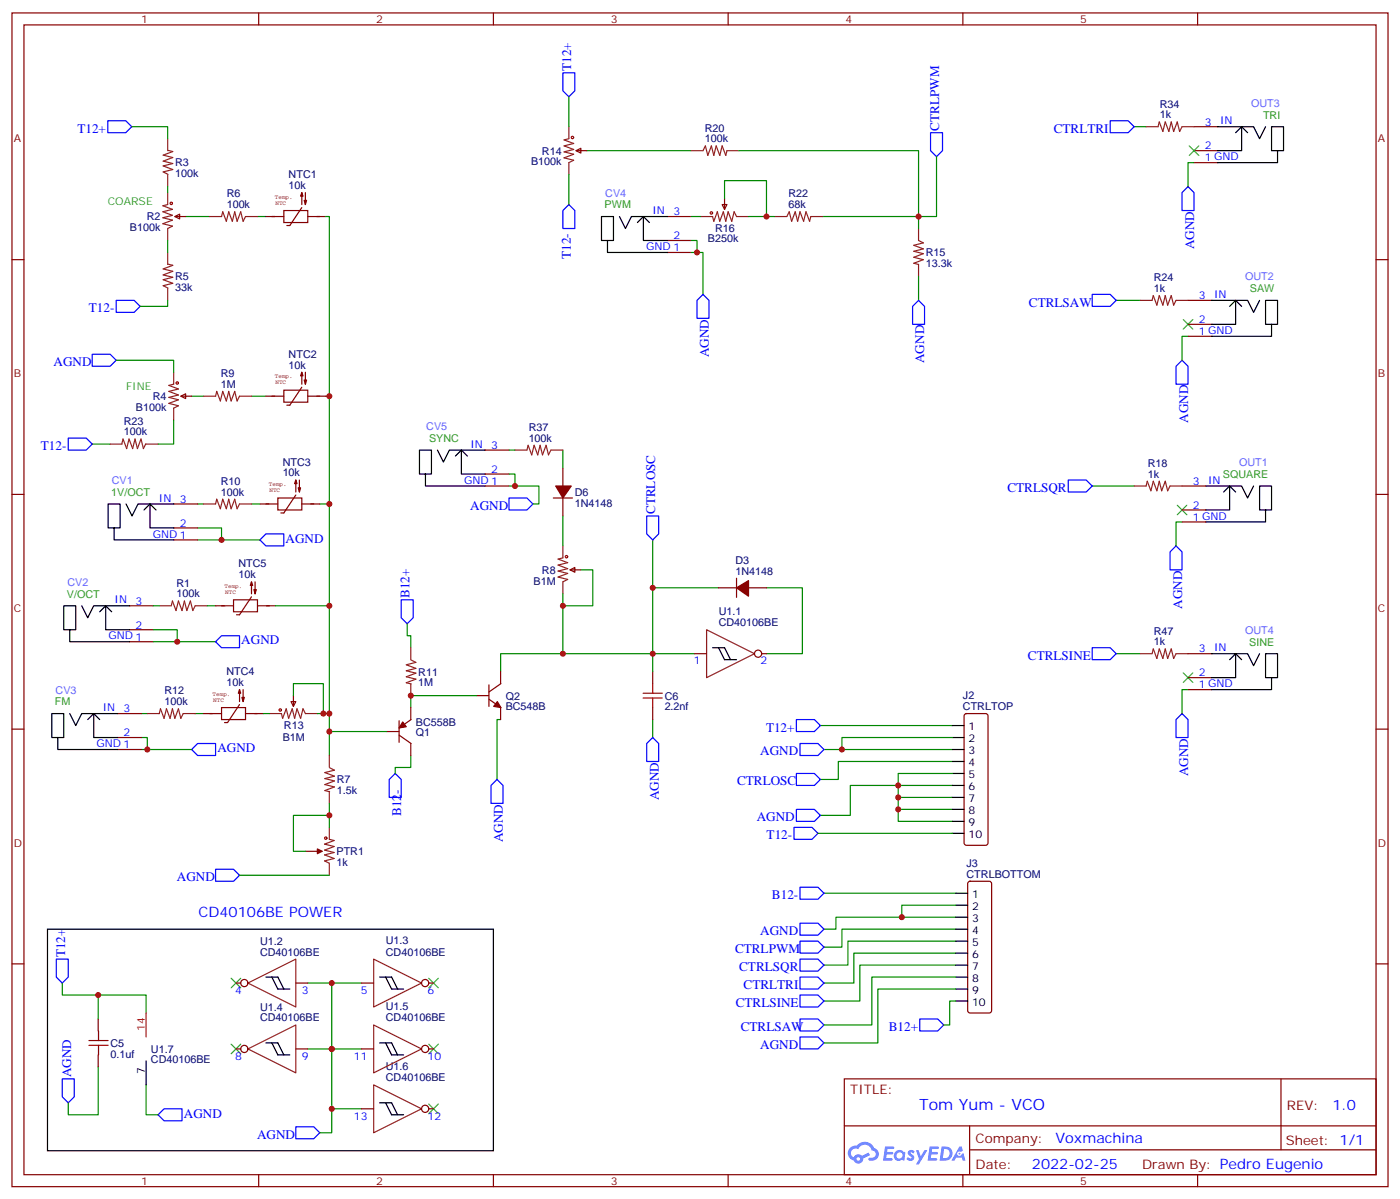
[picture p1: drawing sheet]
<svg xmlns="http://www.w3.org/2000/svg" width="412mm" height="353mm" viewBox="0 0 412 353" stroke-linecap="round" stroke-linejoin="round" font-family="sans-serif">
<g fill="none" stroke="#870000" stroke-width=".35">
<path d="M3.5 3.8h405.4v345.7h-405.4zM7.1 7.3h398.2v338.7h-398.2zM76.2 3.8v3.5M145.3 3.8v3.5M214.5 3.8v3.5M283.6 3.8v3.5M352.8 3.8v3.5M3.5 76.5h3.6M405.3 76.5h3.6M3.5 145.6h3.6M405.3 145.6h3.6M3.5 214.8h3.6"/>
<path d="M405.3 214.8h3.6M3.5 283.9h3.6M405.3 283.9h3.6M248.7 317.8h156.6v28.2h-156.6zM377.3 317.8v20.9M248.7 331.6h156.5M285.6 338.7h119.6M285.6 331.6v14.1M76.2 346v3.5M145.3 346v3.5M214.5 346v3.5M283.6 346v3.5"/>
<path d="M352.8 346v3.5"/>
</g>
<g fill="#5487ff">
<path d="M267.7 339a1.22 1.22 0 0 1 1.7 .2l-.4 .6a.47 .47 0 0 0-.3-.4 .47 .47 0 0 0-.5 .2l.1 .2a1.14 1.14 0 0 1 .8 1.8 1.14 1.14 0 0 1-1.9 0l-.2-.2 .5-.6 .7 .4a.29 .29 0 0 0 .3-.2 .29 .29 0 0 0-.2-.3 1.04 1.04 0 0 1-.6-1.7z"/>
<path d="M260.7 337.7h2.4l.3 .2-.2 .5h-1.8l-.1 .9h1.5l.3 .4-.3 .3h-1.6l-.2 1.1 1.7 .1 .2 .3-.2 .3-2.6 .1z"/>
<path d="M273.8 337.7h2.4l.3 .2-.1 .5h-1.8l-.2 .9h1.6l.3 .4-.4 .3h-1.6l-.1 1.1 1.7 .1 .2 .3-.2 .3-2.6 .1z"/>
<path d="M282.6 337.7h.7l.3 1.3-.6 .3a.69 .69 0 0 0-1 .3 .69 .69 0 0 0 .4 .9 .69 .69 0 0 0 .9-.6l.5-.2 .6 2.2h-.8l-.2-.9h-1.8l-.5 .9h-.8z"/>
<path d="M269.8 338.8h.8l.6 1.8 1.1-1.8h.9l-2.6 4.2h-.8l.9-1.6z"/>
<path d="M277.4 337.7l-.6 4.2h1.3a2.11 2.11 0 0 0 2.5-2.2 2.11 2.11 0 0 0-2.5-2zM278.1 338.4a1.39 1.39 0 0 1 1.7 1.5 1.39 1.39 0 0 1-1.8 1.2h-.3z"/>
<path d="M263.7 339.3a1.54 1.54 0 0 0-.1 2.2 1.54 1.54 0 0 0 2.2 .1l.6 .3 .3-2.3-.2-.3h-.4a1.49 1.49 0 0 0-2.4 0zM264 340.3a.94 .94 0 0 1 1.8 0 .94 .94 0 0 1-1.8 0z"/>
<path d="M250.4 338.1a2.18 2.18 0 0 0 1.1 3.7 1.44 1.44 0 0 0 1.6 .9 1.44 1.44 0 0 0 1.2-1.5l2-1-.5-.7-1.9 1a1.47 1.47 0 0 0-2.4 .4 1.39 1.39 0 0 1-.7-1.9 1.39 1.39 0 0 1 2-.5 2.12 2.12 0 0 1 2.2-1.3 2.12 2.12 0 0 1 1.9 1.7 1.14 1.14 0 0 1 1.1 1.4 1.14 1.14 0 0 1-1.7 .7 .43 .43 0 0 0-.5 .4 .43 .43 0 0 0 .4 .5 1.98 1.98 0 0 0 2.5-1.3 1.98 1.98 0 0 0-1.2-2.5 3.1 3.1 0 0 0-5.3-.7l-.9 .1zM252.3 341.4a.55 .55 0 0 1 1.1 0 .55 .55 0 0 1-1.1 0z"/>
<circle cx="282.6" cy="339.8" r=".26"/>
</g>
<g fill="none" stroke="#8c2424" stroke-width=".35">
<path d="M167.6 37.3v3.6l-1.4 .3 2.8 1.1-2.8 .7 2.8 1-2.8 .7 2.8 .7-2.8 1.1 2.8 .7-1.4 .7v3.5M337.6 37.3h3.5l.4-1.4 1 2.8 .7-2.8 1.1 2.8 .7-2.8 .7 2.8 1.1-2.8 .7 2.8 .7-1.4h3.5M49.4 40.9v3.5M49.4 51.4v3.6M49.4 56.7v3.6l-1.4 .3 2.8 1.1-2.8 .7 2.8 1-2.8 .7 2.8 .7-2.8 1.1 2.8 .7-1.4 .7v3.5M49.5 44.3l1.4 .3-2.8 1.1 2.8 .7-2.8 1.1 2.8 .7-2.8 .7 2.8 1-2.8 .7 1.4 .7M203.6 44.4h3.5l.7-1.4 .7 2.8 1.1-2.8 .7 2.8 .7-2.8 1 2.8 .7-2.8 1.1 2.8 .3-1.4h3.6M49.4 74.4v3.5M49.5 77.8l1.4 .4-2.8 1 2.8 .7-2.8 1.1 2.8 .7-2.8 .7 2.8 1-2.8 .8 1.4 .7M61.7 63.8h3.6l.3-1.4 1.1 2.8 .7-2.8 1 2.8 .7-2.8 .7 2.8 1.1-2.8 .7 2.8 .7-1.4h3.5M206.4 63.8h3.5l.4 1.4 1-2.8 .7 2.8 1.1-2.8 .7 2.8 .7-2.8 1 2.8 .8-2.8 .7 1.4h3.5M228.2 63.8h3.6l.7-1.4 .7 2.8 1-2.8 .8 2.8 .7-2.8 1 2.8 .7-2.8 1.1 2.8 .3-1.4h3.6"/>
<path d="M270.6 67.3v3.5l1.4 .7-2.8 .8 2.8 1-2.8 .7 2.8 .7-2.8 1.1 2.8 .7-2.8 1 1.4 .4v3.5M49.4 84.9v3.6M335.8 88.5h3.6l.3-1.4 1.1 2.8 .7-2.8 1 2.8 .7-2.8 .8 2.8 1-2.8 .7 2.8 .7-1.4h3.6M51.2 109.6v3.6l-1.5 .3 2.9 1.1-2.9 .7 2.9 1-2.9 .8 2.9 .7-2.9 1 2.9 .7-1.4 .7v3.6M60 116.7h3.5l.3-1.4 1.1 2.8 .7-2.8 1.1 2.8 .7-2.8 .7 2.8 1-2.8 .7 2.8 .8-1.4h3.5M32.5 130.8h3.5M35.9 130.7l.3-1.4 1.1 2.8 .7-2.8 1.1 2.8 .7-2.8 .7 2.8 1-2.8 .7 2.8 .7-1.4M43 130.8h3.6M151.7 132.6h3.5l.4-1.4 1 2.8 .7-2.8 1.1 2.8 .7-2.8 .7 2.8 1.1-2.8 .7 2.8 .7-1.4h3.5M60 148.4h3.5l.3-1.4 1.1 2.9 .7-2.9 1.1 2.9 .7-2.9 .7 2.9 1-2.9 .7 2.9 .8-1.5h3.5M334.1 143.2h3.5l.4-1.5 1 2.9 .7-2.9 1.1 2.9 .7-2.9 .7 2.9 1-2.9 .8 2.9 .7-1.4h3.5M46.9 178.4h3.5l.4-1.4 1.1 2.8 .7-2.8 1 2.8 .7-2.8 .7 2.8 1.1-2.8 .7 2.8 .7-1.4h3.5"/>
<path d="M165.8 160.8v3.5l-1.4 .4 2.8 1-2.8 .7 2.8 1.1-2.8 .7 2.8 .7-2.8 1.1 2.8 .7-1.4 .7v3.5M121 190.8v3.5M121.1 194.4l1.4 .7-2.8 .7 2.8 1.1-2.8 .7 2.8 .7-2.8 1 2.8 .7-2.8 1.1 1.4 .4M208.1 185.5l14.1 7-14.1 7.1zM335.8 192.5h3.6l.3-1.4 1.1 2.9 .7-2.9 1 2.9 .7-2.9 .8 2.9 1-2.9 .7 2.9 .7-1.5h3.6M43.4 210.2h3.5l.4-1.4 1 2.8 .7-2.8 1.1 2.8 .7-2.8 .7 2.8 1.1-2.8 .7 2.8 .7-1.4h3.5M79.4 210.2h3.5l.4 1.4 1-2.8 .7 2.8 1.1-2.8 .7 2.8 .7-2.8 1 2.8 .8-2.8 .7 1.4h3.5M121 201.4v3.5M97 222.5v3.6M97 233.1v3.5M97.1 226.2l1.4 .7-2.8 .7 2.8 1-2.8 .7 2.8 .7-2.8 1.1 2.8 .7-2.8 1.1 1.4 .3M93.5 250.8h1.4"/>
<path d="M97 243.7v3.5l1.4 .4-2.8 1 2.8 .7-2.8 1.1 2.8 .7-2.8 .7 2.8 1.1-2.8 .7 1.4 .7v3.5M73 289.6l14.1-7.1v14.1zM110.1 282.5l14.1 7.1-14.1 7zM73 309l14.1-7.1v14.1zM110.1 319.5l14.1 7.1-14.1 7.1zM110.1 301.9l14.1 7.1-14.1 7z"/>
</g>
<g fill="none" stroke="#008700" stroke-width=".35">
<path d="M38.8 37.3h10.6v3.6M167.6 28.5v8.8M334.1 37.3h3.5M49.4 55v1.7M167.6 51.4v8.9M172.9 44.4h30.7M213.4 58.5v-5.3h12.4v10.6h-5.3M217.7 44.4h52.9v19.4h-28.2M275.9 46.1v17.7h-5.3v3.5M351.7 47.9h-1.7v7.1M49.4 70.8v3.6M54.7 63.8h7"/>
<path d="M75.8 63.8h2.5M96 63.8h1v158.7M203.6 70.8h1.7v3.6h-1.7M203.6 63.8h2.8M205.3 74.4h1.8v12.3M225.8 63.8h2.4M49.4 88.5v1.7h-8.1M270.6 81.4v7.1M328.8 88.5h7M350 99.1h-1.8v7M34.2 106.1h17v3.5M56.4 116.7h3.6"/>
<path d="M74.1 116.7h4.2M96 116.7h1M27.2 130.8h5.3M51.2 123.8v7h-4.6M149.9 139.6h1.8v3.6M149.9 132.6h1.8M165.8 132.6v5.3M58.2 155.5h7.1v3.5M58.2 159h18.4M58.2 148.4h1.8M74.1 148.4h2.5M94.2 148.4h2.8"/>
<path d="M149.9 143.2h8.8v5.2h-1.7M165.8 152v8.8M192.3 159v14.1M321.7 143.2h12.4M348.2 153.7h-1.8v7.1M45.2 178.4h1.7M61 178.4h2.5M81.1 178.4h15.9M165.8 178.4v14.1h-18.3v5.3M171.1 167.9h3.5v10.5h-8.8v-3.5M211.7 173.1h-19.4v19.4h-26.5M225.8 173.1h10.6v19.4h-10.6"/>
<path d="M45.2 189h18.3M45.2 185.5h7v3.5M119.9 183.7v3.6h1.1v3.5M204.6 192.5h-12.3v5.3M328.8 192.5h7M41.6 217.2h1.8v3.6M41.6 210.2h1.8M57.5 210.2h2.5M77.6 210.2h1.8M86.4 204.9v-3.5h8.8v8.8h-1.7M95.2 210.2h1.8M97 215.5h16.9"/>
<path d="M140.4 204.9h-19.4v3.5M147.5 211.9h-1.1v17.7M192.3 211.9v5.3M241.7 213.7h38.8M280.5 217.2h-32.5v3.6M350 203.1h-1.8v7.1M41.6 220.8h14.8M97 236.6v3.6M121 222.5v3.6h-4.6v1.7M242.7 220.8h37.8M264.6 238.4v3.5h15.9M264.6 234.9v3.5h15.9"/>
<path d="M280.5 227.8h-15.9v7.1h15.9M280.5 231.4h-30v8.8h-8.8M280.5 224.3h-33.6v5.3h-5.2M70.6 257.8h26.4M97 243.7v-3.5h-10.6v10.6h3.6M240.9 245.5h39.6M242.7 263.1h38.8M281.5 277.2h-31.7v7.1h-7.1M281.5 273.7h-33.5v5.3h-5.3M281.5 270.2h-35.3v3.5h-3.5M281.5 266.6h-15.9v3.6M18.3 289.6v3.5h24.7v5.3"/>
<path d="M28.9 293.1v7M90.7 289.6h7v44.1h-3.5M97.7 289.6h8.8M281.5 284.3h-28.2v10.6h-10.6M281.5 280.7h-30v8.9h-8.8M281.5 287.8h-24.7v14.1h-14.1M281.5 291.3h-22.9v15.9h-15.9M281.5 294.9h-1.7v7h-1.8M28.9 314.3v14.1h-8.8v-3.6M43 319.5v8.9h3.6M90.7 309h15.8M97.7 326.6h8.8"/>
</g>
<g fill="none" stroke="#870000" stroke-width=".35">
<path d="M351.7 37.3h7.1M169.7 44.4l1.4-.7v1.4zM169.7 44.4h3.2M213.4 58.5v3.2M351.7 47.9h7.1M351.7 44.4h7.1M51.5 63.8l1.4-.7v1.4zM51.5 63.8h3.2M196.5 74.4h7.1M196.5 70.8h7.1M196.5 63.8h7.1M212.7 60.3h1.4l-.7 1.4z"/>
<path d="M350 99.1h7M350 95.5h7M350 88.5h7M53.3 116.7l1.4-.7v1.4zM53.3 116.7h3.1M142.9 139.6h7M142.9 132.6h7M165.8 137.9v5.3M51.2 159h7M51.2 155.5h7M51.2 148.4h7M142.9 143.2h7"/>
<path d="M163 146.7h5.6M165.8 146.7v5.3M348.2 143.2h7M348.2 153.7h7M348.2 150.2h7M38.1 178.4h7.1M167.9 167.9l1.4-.8v1.5zM167.9 167.9h3.2M211.7 173.1h5.3M217 170.3v5.7M220.5 173.1h5.3M38.1 189h7.1"/>
<path d="M38.1 185.5h7.1M147.5 197.8v3.6M192.3 197.8v3.6M204.6 192.5h3.5M224.4 192.5h1.4M350 199.6h7M350 192.5h7M34.6 217.2h7M34.6 210.2h7M85.7 206.7h1.4l-.7 1.4zM86.4 204.9v3.2M113.9 215.5h3.6"/>
<path d="M117.6 212.3v6.4M117.6 216.5l3.5 2.5M121 208.4v3.5M121 219v3.5M121.1 211.9l-3.5 2.5M140.4 204.9h3.5M144 206l3.5 2.4M144 201.7v6.4M147.5 208.4v3.5M147.5 201.4l-3.5 2.4M192.3 208.4v3.5M284.2 210.4l.5-.2h5.6l.5 .2 .2 .5v37.4l-.2 .5-.5 .2h-5.6l-.5-.2-.2-.5v-37.4z"/>
<path d="M350 203.1h7M34.6 220.8h7M90 250.8h3.5M285.3 259.8l.5-.2h5.6l.5 .2 .2 .5v37.4l-.2 .5-.5 .2h-5.6l-.5-.3-.3-.4v-37.4zM69.5 289.6h1.4M87.1 289.6h3.6M106.5 289.6h3.6M126.3 289.6h1.4M28.9 300.1v3.6M28.9 310.7v3.6M69.5 309h1.4M87.1 309h3.6"/>
<path d="M106.5 309h3.6M126.3 309h1.4M106.5 326.6h3.6M126.3 326.6h1.4"/>
<circle cx="223.3" cy="192.5" r="1.06"/>
<circle cx="72" cy="289.6" r="1.06"/>
<circle cx="125.2" cy="289.6" r="1.06"/>
<circle cx="72" cy="309" r="1.06"/>
<circle cx="125.2" cy="309" r="1.06"/>
<circle cx="125.2" cy="326.6" r="1.06"/>
</g>
<g fill="none" stroke="#000" stroke-width=".35">
<path d="M358.7 37.3h10.6l1.7 3.6 1.8-3.6M364 39.1l1.7-1.8v7.1h-7M365.7 37.3l1.8 1.8M376.3 44.4h1.8v-7.1h-3.5v7.1h1.7v3.5h-17.6M178.9 70.8h-1.7v-7h3.5v7h-1.8v3.6h17.7M182.5 63.8l1.7 3.5 1.8-3.5h10.6M189.5 63.8l-1.7 1.7M191.3 65.5l-1.8-1.7v7h7.1M356.9 88.5h10.6l1.8 3.5 1.7-3.5M362.2 90.2l1.8-1.7v7h-7.1M364 88.5l1.7 1.7M374.6 95.5h1.7v-7h-3.5v7h1.8v3.6h-17.7"/>
<path d="M125.3 139.6h-1.7v-7h3.5v7h-1.8v3.6h17.7M128.9 132.6l1.7 3.5 1.8-3.5h10.6M135.9 132.6l-1.8 1.7M137.7 134.3l-1.8-1.7v7h7.1M33.6 155.5h-1.8v-7.1h3.6v7.1h-1.8v3.5h17.6M37.1 148.4l1.8 3.6 1.8-3.6h10.5M44.2 148.4l-1.8 1.8M45.9 150.2l-1.7-1.8v7.1h7M355.2 143.2h10.5l1.8 3.5 1.8-3.5M360.5 144.9l1.7-1.7v7h-7M362.2 143.2l1.8 1.7M372.8 150.2h1.8v-7h-3.6v7h1.8v3.5h-17.6"/>
<path d="M24.1 178.4l1.7 3.6 1.8-3.6h10.6M31.1 178.4l-1.7 1.8M20.5 185.5h-1.7v-7.1h3.5v7.1h-1.8v3.5h17.7M32.9 180.2l-1.8-1.8v7.1h7.1M209.9 190.8h3.5l1.8 3.5M211.7 190.8l1.7 3.5h3.6M356.9 192.5h10.6l1.8 3.6 1.7-3.6M362.2 194.3l1.8-1.8v7.1h-7.1M364 192.5l1.7 1.8M374.6 199.6h1.7v-7.1h-3.5v7.1h1.8v3.5h-17.7M17 217.2h-1.7v-7h3.5v7h-1.8v3.6h17.7M20.5 210.2l1.8 3.5 1.8-3.5h10.6"/>
<path d="M27.6 210.2l-1.8 1.7M29.4 211.9l-1.8-1.7v7h7.1M280.5 213.7h3.5M280.5 217.2h3.5M280.5 220.8h3.5M280.5 224.3h3.5M280.5 227.8h3.5M280.5 231.4h3.5M280.5 234.9h3.5M280.5 238.4h3.5M280.5 241.9h3.5M280.5 245.5h3.5"/>
<path d="M14 273.7h131.3v65.2h-131.3zM281.5 263.1h3.5M281.5 266.6h3.5M281.5 270.2h3.5M281.5 273.7h3.5M281.5 277.2h3.5M78.3 287.8h3.5l1.8 3.5M80.1 287.8l1.7 3.5h3.6M111.8 287.8h3.6l1.7 3.5M113.6 287.8l1.8 3.5h3.5M281.5 280.7h3.5M281.5 284.3h3.5"/>
<path d="M281.5 287.8h3.5M281.5 291.3h3.5M281.5 294.9h3.5M43 312.5v7M78.3 307.2h3.5l1.8 3.5M80.1 307.2l1.7 3.5h3.6M111.8 307.2h3.6l1.7 3.5M113.6 307.2l1.8 3.5h3.5M111.8 324.8h3.6l1.7 3.6M113.6 324.8l1.8 3.6h3.5"/>
</g>
<g fill="none" stroke="#00f" stroke-width=".35">
<path d="M31.7 35.6h5.3l1.8 1.7-1.8 1.8h-5.3zM165.8 21.4h3.5v5.3l-1.7 1.8-1.8-1.8zM274.1 39.1h3.5v5.3l-1.7 1.7-1.8-1.7zM327 35.6h5.3l1.8 1.7-1.8 1.8h-5.3zM350 55l1.7 1.7v5.3h-3.5v-5.3zM167.6 60.3l1.7 1.7v5.3h-3.5v-5.3zM34.2 88.5h5.3l1.8 1.7-1.8 1.8h-5.3zM205.3 88.5l1.8-1.8 1.7 1.8v5.3h-3.5zM270.6 88.5l1.7 1.7v5.3h-3.5v-5.3zM321.7 86.7h5.3l1.8 1.8-1.8 1.7h-5.3zM27.2 104.4h5.3l1.7 1.7-1.7 1.8h-5.3zM346.4 107.9l1.8-1.8 1.8 1.8v5.3h-3.6z"/>
<path d="M20.1 129h5.3l1.8 1.8-1.8 1.8h-5.3zM76.6 159l1.7-1.7h5.3v3.5h-5.3zM149.9 146.7h5.3l1.8 1.7-1.8 1.8h-5.3zM190.5 152h3.5v5.3l-1.7 1.7-1.8-1.7zM314.7 141.4h5.3l1.7 1.8-1.7 1.7h-5.3zM118.2 176.7h3.5v5.3l-1.8 1.7-1.7-1.7zM344.7 162.6l1.7-1.8 1.8 1.8v5.3h-3.5zM63.5 189l1.8-1.7h5.3v3.5h-5.3zM321.7 190.8h5.3l1.8 1.7-1.8 1.8h-5.3zM58.2 219h5.3v3.5h-5.3l-1.8-1.7zM192.3 217.2l1.7 1.8v5.3h-3.5v-5.3zM234.6 211.9h5.3l1.8 1.8-1.8 1.8h-5.3z"/>
<path d="M235.7 219h5.2l1.8 1.8-1.8 1.7h-5.2zM348.2 210.2l1.8 1.7v5.3h-3.6v-5.3zM116.4 227.8l1.8 1.8v5.3h-3.5v-5.3zM146.4 229.6l1.8 1.8v5.2h-3.6v-5.2zM234.6 238.4h5.3l1.8 1.8-1.8 1.7h-5.3zM234.6 227.8h5.3l1.8 1.8-1.8 1.8h-5.3zM63.5 256h5.3l1.8 1.8-1.8 1.8h-5.3zM233.9 243.7h5.3l1.7 1.8-1.7 1.7h-5.3zM235.7 277.2h5.2l1.8 1.8-1.8 1.7h-5.2zM235.7 271.9h5.2l1.8 1.8-1.8 1.7h-5.2zM235.7 261.3h5.2l1.8 1.8-1.8 1.8h-5.2zM16.6 282.5h3.5v5.3l-1.8 1.8-1.7-1.8z"/>
<path d="M235.7 293.1h5.2l1.8 1.8-1.8 1.7h-5.2zM235.7 287.8h5.2l1.8 1.8-1.8 1.7h-5.2zM235.7 282.5h5.2l1.8 1.8-1.8 1.7h-5.2zM18.3 317.8h3.6v5.3l-1.8 1.7-1.8-1.7zM235.7 305.4h5.2l1.8 1.8-1.8 1.8h-5.2zM235.7 300.1h5.2l1.8 1.8-1.8 1.8h-5.2zM270.9 300.1h5.3l1.8 1.8-1.8 1.8h-5.3zM48.3 326.6h5.3v3.5h-5.3l-1.7-1.7zM87.1 331.9h5.3l1.8 1.8-1.8 1.7h-5.3z"/>
</g>
<g fill="#870000" stroke="#870000" stroke-width=".35">
<path d="M163.7 143.2h4.6l-2.5 3.5z"/>
<path d="M217 173.1l3.5-2.1v4.6z"/>
<path d="M146.5 206.7l1 1.7-2.1-.3z"/>
<path d="M118.6 212.7l1.1 1.4-2.1 .3z"/>
<path d="M93.5 250l1.4 .8-1.4 .7z"/>
</g>
<g fill="none" stroke="#3c3" stroke-width=".35">
<path d="M350.3 43l2.8 2.8M353.1 43l-2.8 2.8M348.5 94.1l2.9 2.8M351.4 94.1l-2.9 2.8M346.8 148.8l2.8 2.8M349.6 148.8l-2.8 2.8M348.5 198.2l2.9 2.8M351.4 198.2l-2.9 2.8M68.1 288.1l2.8 2.9M70.9 288.1l-2.8 2.9M126.3 288.1l2.8 2.9M129.1 288.1l-2.8 2.9"/>
<path d="M68.1 307.6l2.8 2.8M70.9 307.6l-2.8 2.8M126.3 307.6l2.8 2.8M129.1 307.6l-2.8 2.8M126.3 325.2l2.8 2.8M129.1 325.2l-2.8 2.8"/>
</g>
<g fill="#850000" stroke="#850000" stroke-width=".35">
<path d="M70.6 203.1v3.6z"/>
<path d="M71.3 205.4h.7l-.4 1.3z"/>
<path d="M71.6 203.1v3.6z"/>
<path d="M70.6 203.1l.3 1.1h-.7z"/>
<path d="M87.1 141.4v3.5z"/>
<path d="M87.8 143.7h.7l-.3 1.2z"/>
<path d="M88.2 141.4v3.5z"/>
<path d="M87.1 141.4l.4 1.1h-.7z"/>
<path d="M88.9 109.6v3.6z"/>
<path d="M89.6 111.9h.7l-.3 1.3z"/>
<path d="M90 109.6v3.6z"/>
<path d="M88.9 109.6l.4 1.1h-.8z"/>
<path d="M88.9 56.7v3.6z"/>
<path d="M89.6 59h.7l-.3 1.3z"/>
<path d="M90 56.7v3.6z"/>
<path d="M88.9 56.7l.4 1.1h-.8z"/>
<path d="M74.1 171.4v3.5z"/>
<path d="M74.8 173.7h.7l-.4 1.2z"/>
<path d="M75.1 171.4v3.5z"/>
<path d="M74.1 171.4l.3 1h-.7z"/>
</g>
<g fill="none" stroke="#850000" stroke-width=".35">
<path d="M78.3 63.8h5.3M80.1 63.8h.9M83.6 62h7.1v3.5h-7.1zM88.9 61.1l-3.5 5.3h-.9M90.7 63.8h5.3M93.3 63.8h.9M78.3 116.7h5.3M80.1 116.7h.9M83.6 114.9h7.1v3.6h-7.1zM88.9 114.1l-3.5 5.2h-.9M90.7 116.7h5.3M93.3 116.7h.9"/>
<path d="M76.6 148.4h5.2M78.3 148.4h.9M81.8 146.7h7.1v3.5h-7.1zM87.1 145.8l-3.5 5.3h-.9M88.9 148.4h5.3M91.5 148.4h.9M63.5 178.4h5.3M65.3 178.4h.8M68.8 176.7h7v3.5h-7zM74.1 175.8l-3.5 5.3h-.9M75.8 178.4h5.3M78.5 178.4h.9"/>
<path d="M60 210.2h5.3M61.7 210.2h.9M65.3 208.4h7v3.5h-7zM70.6 207.5l-3.6 5.3h-.9M72.3 210.2h5.3M75 210.2h.8"/>
</g>
<g fill="none" stroke="#a10000" stroke-width=".35">
<path d="M189.4 205.6h5.7M189.4 204.2h5.7M192.3 201.4v2.8M192.3 205.6v2.8M26.2 307.9h5.6M26.2 306.5h5.6M29 303.7v2.8M29 307.9v2.8"/>
<circle cx="50.4" cy="59.9" r=".35"/>
<circle cx="168.6" cy="40.5" r=".35"/>
<circle cx="209.6" cy="62.7" r=".35"/>
<circle cx="52.2" cy="112.8" r=".35"/>
<circle cx="166.9" cy="164" r=".35"/>
<circle cx="82.6" cy="209.1" r=".35"/>
<circle cx="96" cy="246.9" r=".35"/>
</g>
<path d="M43 298.4v7" fill="none" stroke="#f00" stroke-width=".35"/>
<g fill="#c00">
<circle cx="205.3" cy="74.4" r=".88"/>
<circle cx="270.6" cy="63.8" r=".88"/>
<circle cx="192.3" cy="192.5" r=".88"/>
<circle cx="264.6" cy="238.4" r=".88"/>
<circle cx="264.6" cy="234.9" r=".88"/>
<circle cx="264.6" cy="231.4" r=".88"/>
<circle cx="65.3" cy="159" r=".88"/>
<circle cx="192.3" cy="173.1" r=".88"/>
<circle cx="151.7" cy="143.2" r=".88"/>
<circle cx="97" cy="148.4" r=".88"/>
<circle cx="97" cy="116.7" r=".88"/>
<circle cx="97.7" cy="289.6" r=".88"/>
<circle cx="97.7" cy="309" r=".88"/>
<circle cx="97.7" cy="326.6" r=".88"/>
<circle cx="28.9" cy="293.1" r=".88"/>
<circle cx="43.4" cy="220.8" r=".88"/>
<circle cx="121" cy="204.9" r=".88"/>
<circle cx="52.2" cy="189" r=".88"/>
<circle cx="97" cy="215.5" r=".88"/>
<circle cx="97" cy="178.4" r=".88"/>
<circle cx="165.8" cy="192.5" r=".88"/>
<circle cx="165.8" cy="178.4" r=".88"/>
<circle cx="225.8" cy="63.8" r=".88"/>
<circle cx="97" cy="210.2" r=".88"/>
<circle cx="95.3" cy="210.2" r=".88"/>
<circle cx="248" cy="220.8" r=".88"/>
<circle cx="265.6" cy="270.2" r=".88"/>
<circle cx="97" cy="240.2" r=".88"/>
</g>
<text font-size="4.6" fill="#00f" x="270.8" y="326.8">Tom Yum - VCO</text>
<g font-size="4.2" fill="#00f">
<text x="58.4" y="270.2">CD40106BE POWER</text>
<text x="392.5" y="327">1.0</text>
<text x="310.9" y="336.6">Voxmachina</text>
<text x="304" y="344.4">2022-02-25</text>
</g>
<g font-size="3.9" fill="#00f">
<text x="168.3" y="20.9" transform="rotate(-90 168.3 20.9)">T12+</text>
<text x="22.8" y="39.1">T12+</text>
<text x="276.6" y="38.6" transform="rotate(-90 276.6 38.6)">CTRLPWM</text>
<text x="310.4" y="39.1">CTRLTRI</text>
<text x="168.1" y="76.3" transform="rotate(-90 168.1 76.3)">T12-</text>
<text x="351.7" y="73.4" transform="rotate(-90 351.7 73.4)">AGND</text>
<text x="26.2" y="92">T12-</text>
<text x="303.1" y="90.3">CTRLSAW</text>
<text x="15.8" y="107.9">AGND</text>
<text x="208.8" y="105.2" transform="rotate(-90 208.8 105.2)">AGND</text>
<text x="272.3" y="106.9" transform="rotate(-90 272.3 106.9)">AGND</text>
<text x="350" y="124.6" transform="rotate(-90 350 124.6)">AGND</text>
<text x="12.1" y="132.6">T12-</text>
<text x="296.8" y="145">CTRLSQR</text>
<text x="138.5" y="150.2">AGND</text>
<text x="193" y="151.4" transform="rotate(-90 193 151.4)">CTRLOSC</text>
<text x="84.1" y="159.8">AGND</text>
<text x="120.6" y="176.1" transform="rotate(-90 120.6 176.1)">B12+</text>
<text x="348.2" y="179.2" transform="rotate(-90 348.2 179.2)">AGND</text>
<text x="71.1" y="189.8">AGND</text>
<text x="302.8" y="194.4">CTRLSINE</text>
<text x="225.6" y="215.5">T12+</text>
<text x="64" y="221.5">AGND</text>
<text x="224" y="222.5">AGND</text>
<text x="217.1" y="231.3">CTRLOSC</text>
<text x="350" y="228.6" transform="rotate(-90 350 228.6)">AGND</text>
<text x="194" y="235.7" transform="rotate(-90 194 235.7)">AGND</text>
<text x="118.2" y="240.4" transform="rotate(-90 118.2 240.4)">B12-</text>
<text x="222.9" y="241.9">AGND</text>
<text x="148.2" y="248" transform="rotate(-90 148.2 248)">AGND</text>
<text x="225.8" y="247.2">T12-</text>
<text x="52.1" y="259.6">AGND</text>
<text x="227.4" y="264.9">B12-</text>
<text x="224" y="275.4">AGND</text>
<text x="19.1" y="282" transform="rotate(-90 19.1 282)">T12+</text>
<text x="216.5" y="280.8">CTRLPWM</text>
<text x="217.7" y="286.1">CTRLSQR</text>
<text x="219" y="291.4">CTRLTRI</text>
<text x="216.7" y="296.7">CTRLSINE</text>
<text x="218.2" y="303.6">CTRLSAW</text>
<text x="261.8" y="303.7">B12+</text>
<text x="224" y="309">AGND</text>
<text x="20.9" y="317.3" transform="rotate(-90 20.9 317.3)">AGND</text>
<text x="54.2" y="329.2">AGND</text>
<text x="75.7" y="335.4">AGND</text>
</g>
<g font-size="3.9" fill="#800">
<text x="250.5" y="322.4">TITLE:</text>
<text x="379.1" y="327">REV:</text>
<text x="287.4" y="336.6">Company:</text>
<text x="378.7" y="337.2">Sheet: 1/1</text>
<text x="287.4" y="344.2">Date:</text>
<text x="336.4" y="344.3">Drawn By: Pedro Eugenio</text>
</g>
<g font-size="3.2" fill="#800">
<text x="41.6" y="6.8">1</text>
<text x="110.8" y="6.8">2</text>
<text x="179.9" y="6.8">3</text>
<text x="249.1" y="6.8">4</text>
<text x="318.2" y="6.8">5</text>
<text x="4.1" y="41.9">A</text>
<text x="405.9" y="41.9">A</text>
<text x="4.1" y="111.1">B</text>
<text x="405.9" y="111.1">B</text>
<text x="4.1" y="180.2">C</text>
<text x="405.9" y="180.2">C</text>
<text x="4.1" y="249.3">D</text>
<text x="405.9" y="249.3">D</text>
<text x="41.6" y="349">1</text>
<text x="110.8" y="349">2</text>
<text x="179.9" y="349">3</text>
<text x="249.1" y="349">4</text>
<text x="318.2" y="349">5</text>
</g>
<g font-size="3.2" fill="#000080">
<text x="341.6" y="34.9">1k</text>
<text x="341.6" y="31.7">R34</text>
<text x="207.6" y="41.9">100k</text>
<text x="207.6" y="38.7">R20</text>
<text x="159.6" y="45.5">R14</text>
<text x="51.6" y="52.2">100k</text>
<text x="51.6" y="49">R3</text>
<text x="85" y="52.5">NTC1</text>
<text x="156.5" y="48.7">B100k</text>
<text x="66.8" y="58.1">R6</text>
<text x="85" y="55.7">10k</text>
<text x="232.3" y="58.1">R22</text>
<text x="43.2" y="64.9">R2</text>
<text x="66.8" y="61.3">100k</text>
<text x="232.3" y="61.3">68k</text>
<text x="38.3" y="68.1">B100k</text>
<text x="208.5" y="71.4">B250k</text>
<text x="210.6" y="68.2">R16</text>
<text x="272.7" y="75.5">R15</text>
<text x="51.6" y="82.5">R5</text>
<text x="272.7" y="78.7">13.3k</text>
<text x="339.9" y="82.8">R24</text>
<text x="51.6" y="85.7">33k</text>
<text x="339.9" y="86">1k</text>
<text x="85" y="105.4">NTC2</text>
<text x="65" y="111.1">R9</text>
<text x="85" y="108.6">10k</text>
<text x="45" y="117.8">R4</text>
<text x="65" y="114.2">1M</text>
<text x="36.5" y="125.1">R23</text>
<text x="40" y="121">B100k</text>
<text x="36.5" y="128.3">100k</text>
<text x="155.7" y="130.1">100k</text>
<text x="155.7" y="126.9">R37</text>
<text x="83.3" y="137.2">NTC3</text>
<text x="338.1" y="137.5">R18</text>
<text x="65" y="142.8">R10</text>
<text x="83.3" y="140.3">10k</text>
<text x="338.1" y="140.7">1k</text>
<text x="65" y="146">100k</text>
<text x="169.3" y="149.2">1N4148</text>
<text x="169.3" y="146">D6</text>
<text x="70.2" y="167.1">NTC5</text>
<text x="216.6" y="166">D3</text>
<text x="52" y="172.8">R1</text>
<text x="70.2" y="170.3">10k</text>
<text x="157.2" y="172.2">B1M</text>
<text x="159.6" y="169">R8</text>
<text x="216.6" y="169.3">1N4148</text>
<text x="52" y="176">100k</text>
<text x="211.7" y="184.4">CD40106BE</text>
<text x="211.7" y="181.3">U1.1</text>
<text x="339.9" y="190.1">1k</text>
<text x="339.9" y="186.9">R47</text>
<text x="66.7" y="202.1">10k</text>
<text x="66.7" y="198.9">NTC4</text>
<text x="123.2" y="202.2">1M</text>
<text x="123.2" y="199">R11</text>
<text x="48.4" y="207.7">100k</text>
<text x="48.4" y="204.5">R12</text>
<text x="149" y="209.2">BC548B</text>
<text x="149" y="206.1">Q2</text>
<text x="195.8" y="209.2">2.2nf</text>
<text x="195.8" y="206.1">C6</text>
<text x="283.7" y="209.1">CTRLTOP</text>
<text x="283.7" y="206">J2</text>
<text x="83.6" y="214.6">R13</text>
<text x="122.5" y="213.7">BC558B</text>
<text x="83.3" y="218.4">B1M</text>
<text x="122.5" y="216.8">Q1</text>
<text x="99.2" y="233.9">1.5k</text>
<text x="99.2" y="230.8">R7</text>
<text x="99.1" y="251.9">PTR1</text>
<text x="99.1" y="255">1k</text>
<text x="284.7" y="255.3">J3</text>
<text x="284.7" y="258.5">CTRLBOTTOM</text>
<text x="76.6" y="281.4">CD40106BE</text>
<text x="76.6" y="278.3">U1.2</text>
<text x="113.6" y="281.4">CD40106BE</text>
<text x="113.6" y="278.2">U1.3</text>
<text x="76.6" y="297.7">U1.4</text>
<text x="113.6" y="297.6">U1.5</text>
<text x="76.6" y="300.8">CD40106BE</text>
<text x="113.6" y="300.8">CD40106BE</text>
<text x="32.5" y="311.5">0.1uf</text>
<text x="32.5" y="308.3">C5</text>
<text x="44.4" y="310">U1.7</text>
<text x="44.4" y="313.2">CD40106BE</text>
<text x="113.6" y="315.2">U1.6</text>
<text x="113.6" y="318.5">CD40106BE</text>
</g>
<g font-size="3.2" fill="#66f">
<text x="368.5" y="31.4">OUT3</text>
<text x="178.3" y="57.9">CV4</text>
<text x="366.8" y="82.6">OUT2</text>
<text x="125.6" y="126.7">CV5</text>
<text x="365" y="137.3">OUT1</text>
<text x="32.9" y="142.6">CV1</text>
<text x="19.9" y="172.6">CV2</text>
<text x="366.8" y="186.7">OUT4</text>
<text x="16.4" y="204.3">CV3</text>
</g>
<g font-size="3.2" fill="#690">
<text x="372" y="34.9">TRI</text>
<text x="31.7" y="60.3">COARSE</text>
<text x="178.1" y="61.4">PWM</text>
<text x="368.2" y="86.1">SAW</text>
<text x="37.1" y="114.9">FINE</text>
<text x="126.4" y="130.2">SYNC</text>
<text x="360.2" y="140.8">SQUARE</text>
<text x="32.8" y="146.1">1V/OCT</text>
<text x="19.7" y="176.1">V/OCT</text>
<text x="368" y="190.2">SINE</text>
<text x="16.2" y="207.8">FM</text>
</g>
<g font-size="3.2" fill="#00f">
<text x="354.9" y="37">3</text>
<text x="359.4" y="36.6">IN</text>
<text x="354.9" y="47.6">1 GND</text>
<text x="354.9" y="44">2</text>
<text x="192.2" y="63.1">IN</text>
<text x="198.3" y="63.4">3</text>
<text x="198.3" y="70.5">2</text>
<text x="190.4" y="73.7">GND 1</text>
<text x="353.1" y="88.1">3</text>
<text x="357.6" y="87.8">IN</text>
<text x="353.1" y="95.2">2</text>
<text x="353.1" y="98.7">1 GND</text>
<text x="138.5" y="131.9">IN</text>
<text x="144.7" y="132.2">3</text>
<text x="136.7" y="142.5">GND 1</text>
<text x="144.7" y="139.3">2</text>
<text x="351.4" y="142.8">3</text>
<text x="355.9" y="142.5">IN</text>
<text x="46.8" y="147.7">IN</text>
<text x="53" y="148.1">3</text>
<text x="351.4" y="149.9">2</text>
<text x="53" y="155.2">2</text>
<text x="351.4" y="153.4">1 GND</text>
<text x="45" y="158.3">GND 1</text>
<text x="33.8" y="177.7">IN</text>
<text x="40" y="178.1">3</text>
<text x="40" y="185.1">2</text>
<text x="32" y="188.3">GND 1</text>
<text x="357.6" y="191.8">IN</text>
<text x="204.4" y="195.7">1</text>
<text x="224" y="195.7">2</text>
<text x="353.1" y="192.2">3</text>
<text x="353.1" y="202.8">1 GND</text>
<text x="353.1" y="199.2">2</text>
<text x="30.2" y="209.5">IN</text>
<text x="36.4" y="209.8">3</text>
<text x="28.4" y="220.1">GND 1</text>
<text x="36.4" y="216.9">2</text>
<text x="69.2" y="292.7">4</text>
<text x="88.9" y="292.7">3</text>
<text x="106.3" y="292.7">5</text>
<text x="125.9" y="292.7">6</text>
<text x="69.2" y="312.1">8</text>
<text x="88.9" y="312.1">9</text>
<text x="104.3" y="312.1">11</text>
<text x="125.9" y="312.1">10</text>
<text x="104.3" y="329.8">13</text>
<text x="125.9" y="329.8">12</text>
</g>
<g font-size="3.2">
<text x="285.3" y="215.1">1</text>
<text x="285.3" y="218.7">2</text>
<text x="285.3" y="222.2">3</text>
<text x="285.3" y="225.7">4</text>
<text x="285.3" y="229.2">5</text>
<text x="285.3" y="232.8">6</text>
<text x="285.3" y="236.3">7</text>
<text x="285.3" y="239.8">8</text>
<text x="285.3" y="243.3">9</text>
<text x="285.3" y="246.9">10</text>
<text x="286.3" y="264.5">1</text>
<text x="286.3" y="268">2</text>
<text x="286.3" y="271.6">3</text>
<text x="286.3" y="275.1">4</text>
<text x="286.3" y="278.6">5</text>
<text x="286.3" y="282.2">6</text>
<text x="286.3" y="285.7">7</text>
<text x="286.3" y="289.2">8</text>
<text x="286.3" y="292.7">9</text>
<text x="286.3" y="296.3">10</text>
<text x="42.7" y="316.3" transform="rotate(-90 42.7 316.3)">7</text>
</g>
<text font-size="3.2" fill="#f00" x="42.7" y="303.7" transform="rotate(-90 42.7 303.7)">14</text>
<g font-size="1.8" fill="#840000">
<text x="81" y="58.5">Temp.</text>
<text x="81.1" y="60.3">NTC</text>
<text x="81" y="111.4">Temp.</text>
<text x="81.1" y="113.2">NTC</text>
<text x="79.2" y="143.2">Temp.</text>
<text x="79.4" y="144.9">NTC</text>
<text x="66.1" y="173.1">Temp.</text>
<text x="66.3" y="174.9">NTC</text>
<text x="62.6" y="204.9">Temp.</text>
<text x="62.8" y="206.7">NTC</text>
</g>
</svg>
